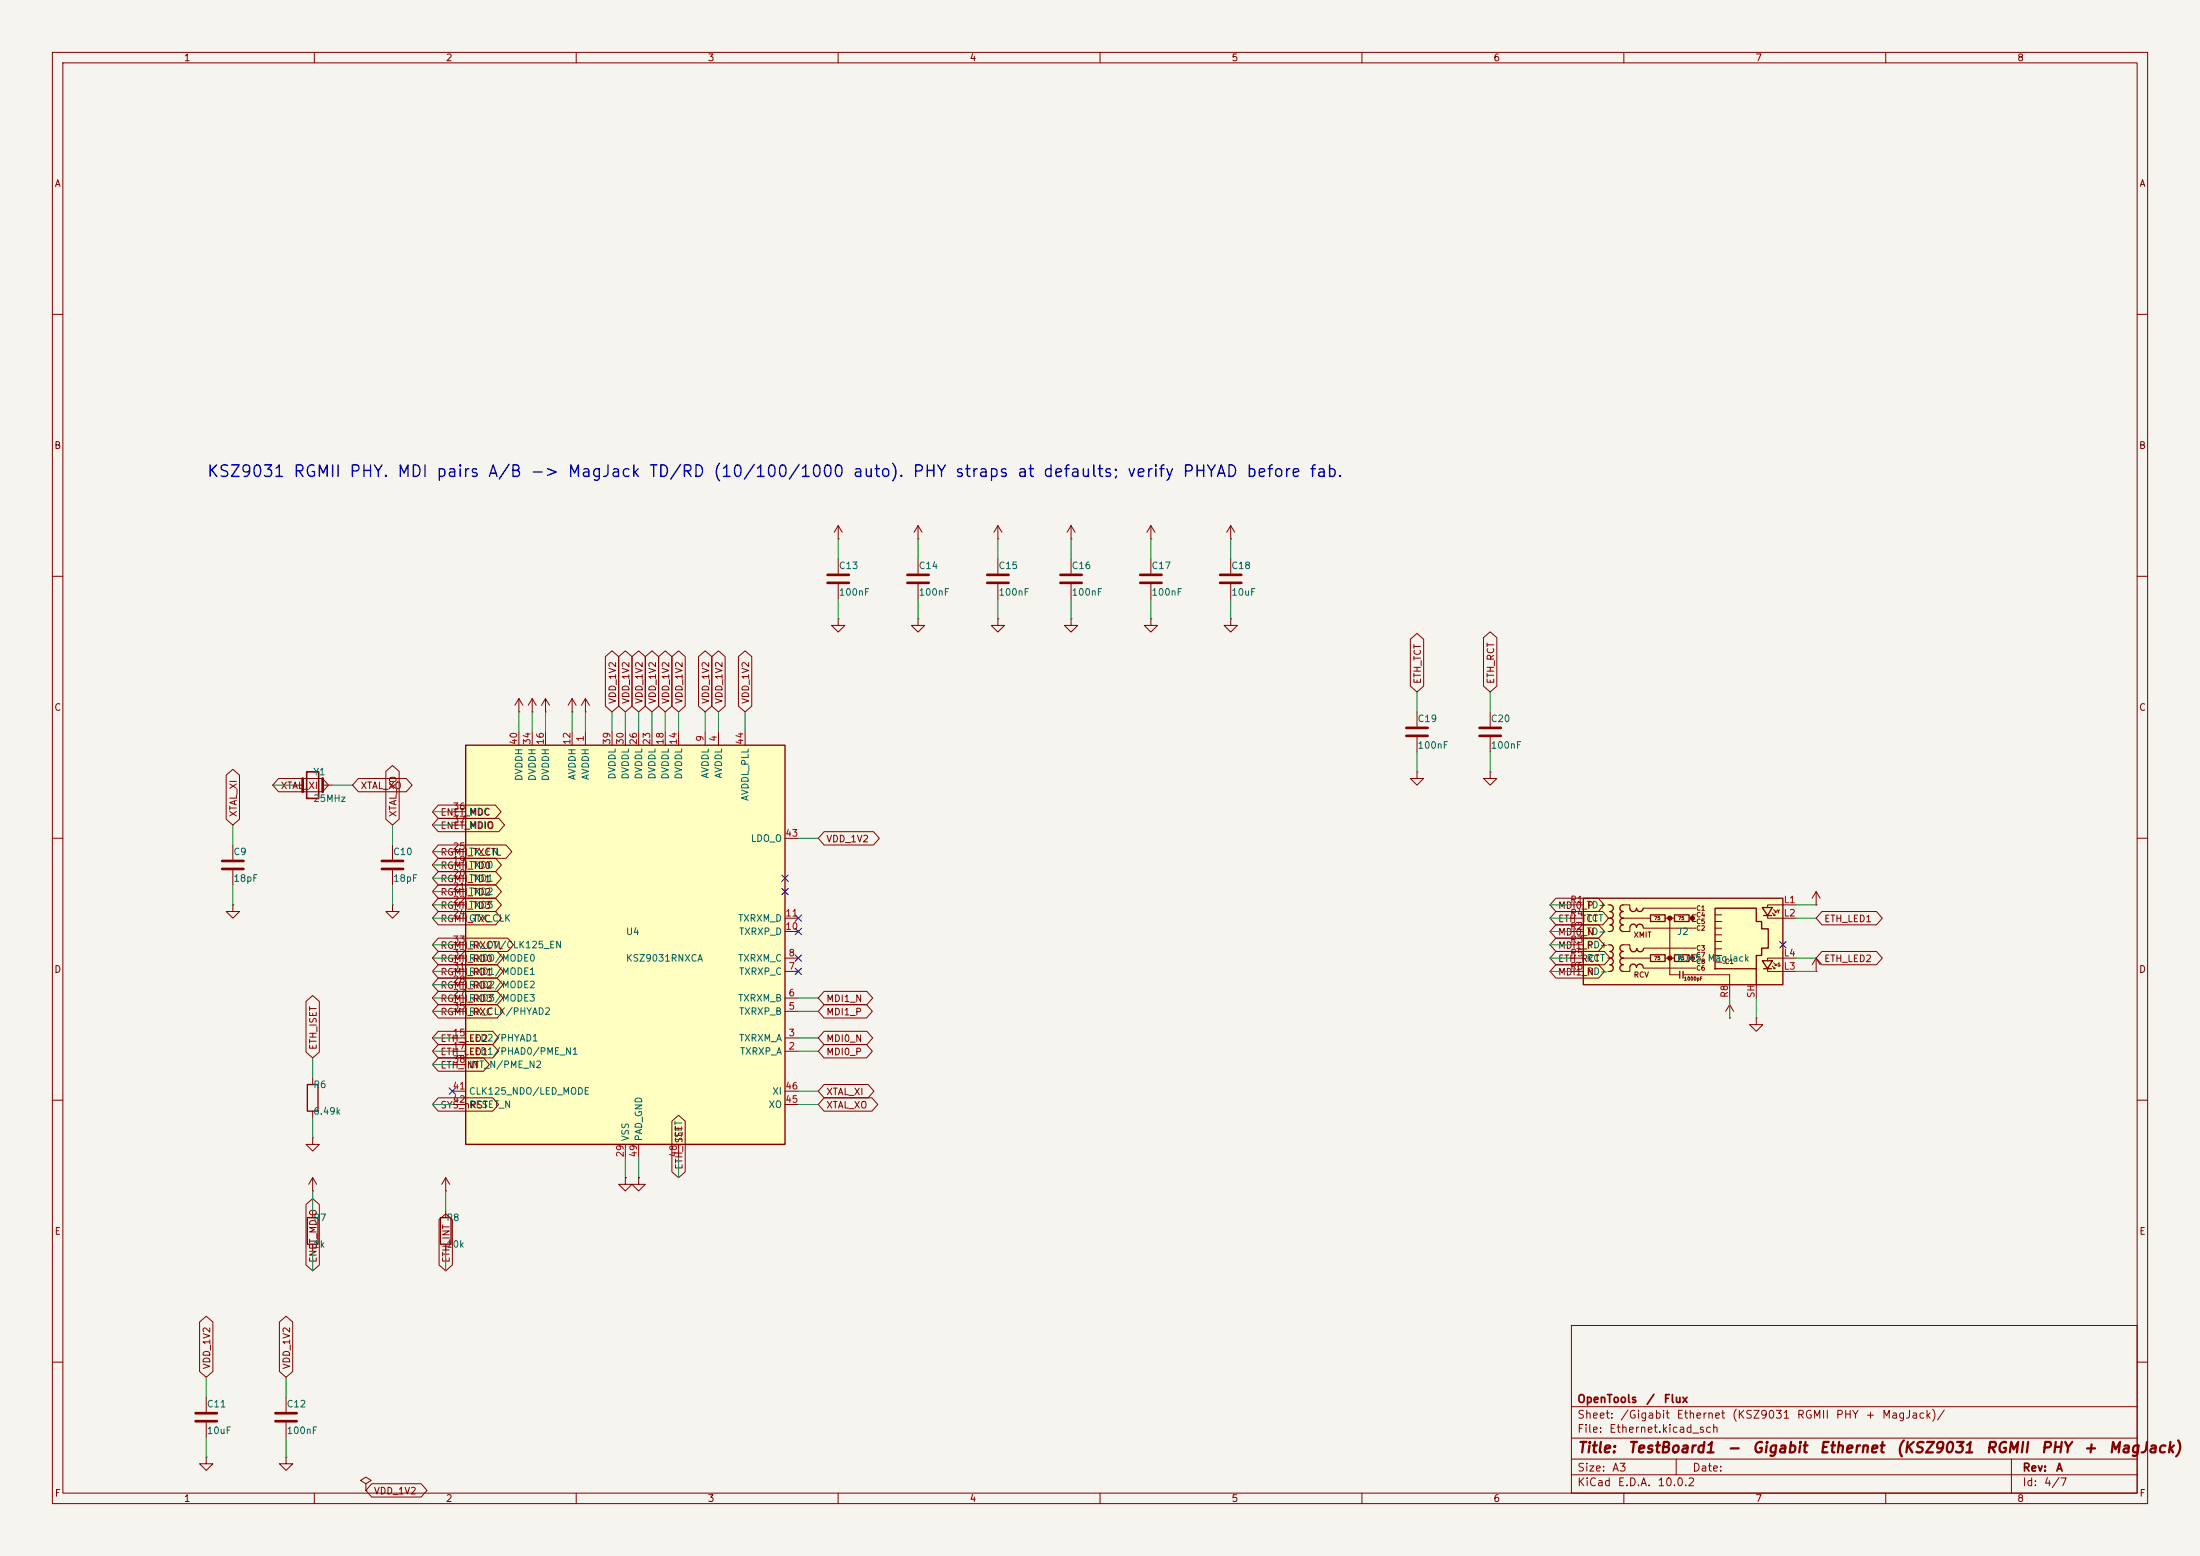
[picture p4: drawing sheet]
<svg xmlns="http://www.w3.org/2000/svg" width="420mm" height="297mm" viewBox="0 0 420 297" stroke-linecap="round" stroke-linejoin="round" font-family="sans-serif">
<path d="M0 0h420v297h-420z" fill="#f5f4ef" stroke="#f5f4ef" stroke-width=".19"/>
<g fill="none" stroke="#840000" stroke-width=".19">
<path d="M10 10h400v277h-400zM12 12h396v273h-396zM60 10v2M110 10v2M160 10v2M210 10v2M260 10v2M310 10v2M360 10v2M10 60h2M408 60h2M10 110h2"/>
<path d="M190.5 102.9h.1M190.5 100.3l-.8 1.3M190.5 100.3l.8 1.3M190.5 100.3v2.6M408 110h2M10 160h2M408 160h2M44.4 172.7v1.3h1.3l-1.3 1.3-1.2-1.3h1.2M44.4 172.7h.1M346.7 172.7h.1M346.7 170.2v2.5M346.7 170.2l-.8 1.3"/>
<path d="M346.7 170.2l.8 1.3M346.7 185.4h.1M346.7 182.9l-.8 1.3M346.7 182.9l.8 1.3M346.7 182.9v2.5M10 210h2M408 210h2M85.1 227.3h.1M85.1 224.8l-.8 1.3M85.1 224.8l.8 1.3M85.1 224.8v2.5M300 253h108v32h-108z"/>
<path d="M10 260h2M39.4 278.1v1.3h1.2l-1.2 1.3-1.3-1.3h1.3M39.4 278.1h.1M54.6 278.1v1.3h1.3l-1.3 1.3-1.3-1.3h1.3M54.6 278.1h.1M300 278.5h108M300 274.5h108M300 268.5h108M320 278.5v3M384 278.5v6.5M408 260h2M60 285v2"/>
<path d="M110 285v2M160 285v2M210 285v2M260 285v2M300 281.5h108M310 285v2M360 285v2"/>
</g>
<path d="M88.9 142.2h61v76.2h-61z" fill="#ffffc2"/>
<path d="M88.9 142.2h61v76.2h-61z" fill="none" stroke="#840000" stroke-width=".25"/>
<g fill="none" stroke="#840000" stroke-width=".19">
<path d="M99.1 139.7v2.5M101.6 139.7v2.5M104.1 139.7v2.5M109.2 139.7v2.5M111.8 139.7v2.5M116.8 139.7v2.5M119.4 139.7v2.5M121.9 139.7v2.5M124.5 139.7v2.5M127 139.7v2.5M129.5 139.7v2.5M134.6 139.7v2.5"/>
<path d="M137.2 139.7v2.5M142.2 139.7v2.5M86.4 154.9h2.5M86.4 157.5h2.5M86.4 175.3h2.5M86.4 165.1h2.5M86.4 167.6h2.5M86.4 170.2h2.5M86.4 172.7h2.5M86.4 162.6h2.5M149.9 177.8h2.5M149.9 175.3h2.5"/>
<path d="M149.9 160h2.5M86.4 198.1h2.5M86.4 193h2.5M86.4 190.5h2.5M86.4 185.4h2.5M86.4 182.9h2.5M86.4 188h2.5M86.4 180.3h2.5M149.9 198.1h2.5M149.9 193h2.5M149.9 190.5h2.5M149.9 185.4h2.5"/>
<path d="M149.9 182.9h2.5M335.3 194.3v1.3h1.2l-1.2 1.3-1.3-1.3h1.3M335.3 194.3h.1M86.4 200.7h2.5M86.4 203.2h2.5M86.4 208.3h2.5M86.4 210.8h2.5M119.4 218.4v2.6M121.9 218.4v2.6M129.5 218.4v2.6M149.9 200.7h2.5M149.9 208.3h2.5"/>
<path d="M149.9 210.8h2.5"/>
</g>
<path d="M302.3 171.5h38.1v16.5h-38.1z" fill="#ffffc2"/>
<g fill="#840000" stroke="#840000" stroke-width=".51">
<circle cx="318.8" cy="175.3" r=".25"/>
<circle cx="318.8" cy="182.9" r=".25"/>
<circle cx="323.1" cy="175.3" r=".25"/>
<circle cx="323.1" cy="182.9" r=".25"/>
</g>
<g fill="none" stroke="#840000" stroke-width=".19">
<path d="M160 102.9h.1M160 118.1v1.3h1.3l-1.3 1.3-1.3-1.3h1.3M160 118.1h.1M160 100.3l-.7 1.3M160 100.3l.8 1.3M160 100.3v2.6M160 106.7v2.8M160 111.5v2.8M175.3 118.1v1.3h1.2l-1.2 1.3-1.3-1.3h1.3M175.3 118.1h.1M175.3 102.9h.1M175.3 100.3v2.6"/>
<path d="M175.3 106.7v2.8M175.3 111.5v2.8M175.3 100.3l-.8 1.3M175.3 100.3l.7 1.3M190.5 118.1v1.3h1.3l-1.3 1.3-1.3-1.3h1.3M190.5 118.1h.1M190.5 106.7v2.8M190.5 111.5v2.8M204.5 118.1v1.3h1.2l-1.2 1.3-1.3-1.3h1.3M204.5 118.1h.1M204.5 102.9h.1M204.5 100.3v2.6"/>
<path d="M204.5 106.7v2.8M204.5 111.5v2.8M204.5 100.3l-.8 1.3M204.5 100.3l.7 1.3M219.7 118.1v1.3h1.3l-1.3 1.3-1.3-1.3h1.3M219.7 118.1h.1M219.7 102.9h.1M219.7 100.3v2.6M219.7 106.7v2.8M219.7 111.5v2.8M219.7 100.3l-.8 1.3M219.7 100.3l.8 1.3"/>
<path d="M234.9 118.1v1.3h1.3l-1.3 1.3-1.2-1.3h1.2M234.9 118.1h.1M234.9 102.9h.1M234.9 100.3v2.6M234.9 106.7v2.8M234.9 111.5v2.8M234.9 100.3l-.7 1.3M234.9 100.3l.8 1.3M99.1 135.9h.1M99.1 133.4l-.8 1.2M99.1 133.4l.7 1.2M99.1 133.4v2.5"/>
<path d="M101.6 135.9h.1M101.6 133.4l-.8 1.2M101.6 133.4l.8 1.2M101.6 133.4v2.5M104.1 135.9h.1M104.1 133.4l-.7 1.2M104.1 133.4l.8 1.2M104.1 133.4v2.5M109.2 135.9h.1M109.2 133.4l-.7 1.2M109.2 133.4l.8 1.2M109.2 133.4v2.5"/>
<path d="M111.8 135.9h.1M111.8 133.4l-.8 1.2M111.8 133.4l.7 1.2M111.8 133.4v2.5M115.6 125.3l1.2-1.1 1.3 1.1v9.5l-1.3 1.1-1.2-1.1zM118.1 125.3l1.3-1.1 1.3 1.1v9.5l-1.3 1.1-1.3-1.1zM120.6 125.3l1.3-1.1 1.3 1.1v9.5l-1.3 1.1-1.3-1.1zM123.2 125.3l1.3-1.1 1.2 1.1v9.5l-1.2 1.1-1.3-1.1zM125.7 125.3l1.3-1.1 1.3 1.1v9.5l-1.3 1.1-1.3-1.1zM128.3 125.3l1.2-1.1 1.3 1.1v9.5l-1.3 1.1-1.2-1.1zM133.3 125.3l1.3-1.1 1.3 1.1v9.5l-1.3 1.1-1.3-1.1zM135.9 125.3l1.3-1.1 1.2 1.1v9.5l-1.2 1.1-1.3-1.1z"/>
<path d="M141 125.3l1.2-1.1 1.3 1.1v9.5l-1.3 1.1-1.2-1.1zM269.2 122l1.3-1.1 1.3 1.1v9l-1.3 1.1-1.3-1.1zM270.5 135.9v2.8M283.2 121.7l1.3-1.1 1.3 1.1v9.3l-1.3 1.1-1.3-1.1zM284.5 135.9v2.8M43.2 148l1.2-1.2 1.3 1.2v8.4l-1.3 1.1-1.2-1.1zM53.2 148.6h8.4l1.1 1.3-1.1 1.2h-8.4l-1.1-1.2zM55.9 149.9h1.9M61.6 149.9h1.9M68.4 148.6h9.2l1.1 1.3-1.1 1.2h-9.2l-1.1-1.2zM73.7 147.2l1.2-1.1 1.3 1.1v9.2l-1.3 1.1-1.2-1.1zM83.7 153.7h10.9l1.1 1.2-1.1 1.3h-10.9l-1.2-1.3z"/>
<path d="M83.7 156.2h11.5l1.1 1.3-1.1 1.3h-11.5l-1.2-1.3zM157.3 158.7h9.5l1.1 1.3-1.1 1.3h-9.5l-1.1-1.3zM270.5 147.3v1.3h1.3l-1.3 1.3-1.3-1.3h1.3M270.5 147.3h.1M270.5 140.7v2.8M284.5 147.3v1.3h1.2l-1.2 1.3-1.3-1.3h1.3M284.5 147.3h.1M284.5 140.7v2.8M44.4 161.3v2.8M44.4 166.1v2.8M74.9 172.7v1.3h1.3l-1.3 1.3-1.2-1.3h1.2M74.9 172.7h.1"/>
<path d="M74.9 161.3v2.8M74.9 166.1v2.8M83.7 174h10.9l1.1 1.3-1.1 1.2h-10.9l-1.2-1.2zM83.7 179.1h13.2l1.1 1.2-1.1 1.3h-13.2l-1.2-1.3zM83.7 163.8h10.9l1.1 1.3-1.1 1.3h-10.9l-1.2-1.3zM83.7 166.4h10.9l1.1 1.2-1.1 1.3h-10.9l-1.2-1.3zM83.7 168.9h10.9l1.1 1.3-1.1 1.3h-10.9l-1.2-1.3zM83.7 171.4h10.9l1.1 1.3-1.1 1.3h-10.9l-1.2-1.3zM83.7 161.3h12.9l1.1 1.3-1.1 1.2h-12.9l-1.2-1.2zM297 176.5h8.2l1.1 1.3-1.1 1.3h-8.2l-1.1-1.3zM297 174h9l1.1 1.3-1.1 1.2h-9l-1.1-1.2zM297 179.1h8.1l1.1 1.2-1.1 1.3h-8.1l-1.1-1.3z"/>
<path d="M297 171.4h8.1l1.1 1.3-1.1 1.3h-8.1l-1.1-1.3zM299.7 175.3h2.6M299.7 172.7h2.6M299.7 177.8h2.6M307 175.3h.3M307 172.7h.3M307 177.8h.3M309.9 172.7h1.2v.7M309.9 175.3h5.2M311.1 177.2v.6h-1.2M313.7 173.4h10M313.7 177.2h10"/>
<path d="M317.9 175.3h1.8M318.8 175.3v10.8h1.9M322.6 175.3h.5M323.7 174.6h-.6v1.3h.6M327.4 177.2h1.3M327.4 178.4h1.3M327.4 179.7h1.3M327.4 174.6h1.3M327.4 175.9h1.3M337.4 174.8v.5h5.5M338.3 174.2l.5 .6h-.2M338.6 173.6l.5 .5h-.3"/>
<path d="M338.8 174.5v.3M339.1 173.9v.2M342.9 172.7h-5.5v.5M347.8 174h10.4l1.1 1.3-1.1 1.2h-10.4l-1.1-1.2zM58.4 191.1l1.3-1.1 1.3 1.1v9.7l-1.3 1.1-1.3-1.1zM83.7 189.2h11.2l1.1 1.3-1.1 1.3h-11.2l-1.2-1.3zM83.7 196.8h10.4l1.1 1.3-1.1 1.3h-10.4l-1.2-1.3zM83.7 191.8h11.2l1.1 1.2-1.1 1.3h-11.2l-1.2-1.3zM83.7 181.6h11.2l1.1 1.3-1.1 1.3h-11.2l-1.2-1.3zM83.7 186.7h11.2l1.1 1.3-1.1 1.2h-11.2l-1.2-1.2zM83.7 184.1h11.2l1.1 1.3-1.1 1.3h-11.2l-1.2-1.3zM83.7 199.4h10.4l1.1 1.3-1.1 1.2h-10.4l-1.2-1.2z"/>
<path d="M157.3 199.4h8.1l1.1 1.3-1.1 1.2h-8.1l-1.1-1.2zM157.3 196.8h8.2l1.1 1.3-1.1 1.3h-8.2l-1.1-1.3zM157.3 191.8h8.1l1.1 1.2-1.1 1.3h-8.1l-1.1-1.3zM157.3 189.2h8.2l1.1 1.3-1.1 1.3h-8.2l-1.1-1.3zM297 181.6h9.3l1.1 1.3-1.1 1.3h-9.3l-1.1-1.3zM297 184.1h8.2l1.1 1.3-1.1 1.3h-8.2l-1.1-1.3zM299.7 182.9h2.6M299.7 180.3h2.6M299.7 185.4h2.6M307 182.9h.3M307 180.3h.3M307 185.4h.3"/>
<path d="M309.9 180.3h1.2v.7M309.9 182.9h5.1M311.1 184.8v.6h-1.2M313.7 184.8h10M313.8 181h9.9M317.9 182.9h1.8M321.3 186.1h8.9v4.4M322.6 182.9h.5M323.7 182.2h-.6v1.3h.6M327.4 181.1h1.3M327.4 182.4h1.3M327.4 183.6h1.3"/>
<path d="M330.2 194.3h.1M330.2 191.8v2.5M330.2 191.8l-.8 1.2M330.2 191.8l.8 1.2M335.3 188v2.5M337.4 184.9v.5h5.5M338.3 184.4l.5 .5h-.2M338.6 183.8l.5 .5h-.3M338.8 184.7v.2M339.1 184v.3M342.9 182.9h-5.5v.5M347.8 181.6h10.4l1.1 1.3-1.1 1.3h-10.4l-1.1-1.3z"/>
<path d="M59.7 217.2v1.2h1.3l-1.3 1.3-1.3-1.3h1.3M59.7 217.2h.1M59.7 205.7v1.3M59.7 212.1v1.3M83.7 201.9h8.6l1.1 1.3-1.1 1.3h-8.6l-1.2-1.3zM83.7 209.5h10.4l1.1 1.3-1.1 1.3h-10.4l-1.2-1.3zM128.3 214l1.2-1.1 1.3 1.1v9.7l-1.3 1.1-1.2-1.1zM157.3 209.5h9.2l1.1 1.3-1.1 1.3h-9.2l-1.1-1.3zM157.3 207h8.4l1.1 1.3-1.1 1.3h-8.4l-1.1-1.3zM58.4 229.9l1.3-1.1 1.3 1.1v11.6l-1.3 1.1-1.3-1.1zM59.7 227.3h.1M59.7 224.8l-.8 1.3"/>
<path d="M59.7 224.8l.8 1.3M59.7 224.8v2.5M59.7 231.1v1.3M59.7 237.5v1.3M83.8 232.8l1.3-1.1 1.3 1.1v8.7l-1.3 1.1-1.3-1.1zM85.1 231.1v1.3M85.1 237.5v1.3M119.4 224.8v1.3h1.2l-1.2 1.2-1.3-1.2h1.3M119.4 224.8h.1M121.9 224.8v1.3h1.3l-1.3 1.2-1.3-1.2h1.3M121.9 224.8h.1M38.1 252.3l1.3-1.1 1.2 1.1v9.5l-1.2 1.1-1.3-1.1z"/>
<path d="M53.3 252.3l1.3-1.1 1.3 1.1v9.5l-1.3 1.1-1.3-1.1zM39.4 266.7v2.8M39.4 271.5v2.8M54.6 266.7v2.8M54.6 271.5v2.8M69.8 283.2l1.1-.6-1.1-.7-1 .7 1 .6v1.3M69.8 284.5h.1M71 283.2h9.4l1.1 1.3-1.1 1.3h-9.4l-1.2-1.3z"/>
</g>
<g fill="none" stroke="#840000" stroke-width=".25">
<path d="M302.3 171.5h38.1v16.5h-38.1zM307.3 172.7a.64 .64 0 0 1 .7 .7 .64 .64 0 0 1-.7 .6 .64 .64 0 0 1 .7 .6 .64 .64 0 0 1-.7 .7 .63 .63 0 0 1 .7 .6 .63 .63 0 0 1-.7 .6 .63 .63 0 0 1 .7 .7 .63 .63 0 0 1-.7 .6M309.9 172.7a.64 .64 0 0 0-.7 .7 .64 .64 0 0 0 .7 .6M309.9 174a.64 .64 0 0 0-.7 .6 .64 .64 0 0 0 .7 .7 .63 .63 0 0 0-.7 .6 .63 .63 0 0 0 .7 .6 .64 .64 0 0 0-.7 .7 .64 .64 0 0 0 .7 .6M313.7 173.4a.64 .64 0 0 1-.6 .6 .64 .64 0 0 1-.7-.6 .64 .64 0 0 1-.6 .6 .64 .64 0 0 1-.7-.6M313.7 177a.64 .64 0 0 0-.6-.6 .64 .64 0 0 0-.7 .6 .64 .64 0 0 0-.6-.6 .64 .64 0 0 0-.7 .6M315.1 174.6h2.8v1.3h-2.8zM319.7 174.6h2.8v1.3h-2.8zM327.4 173.4h7.9v2.5h1v1.4h1.3v3.7h-1.3v1.4h-1v2.5h-7.9zM336.4 173.2h1.9l-.9 1.6zM336.7 174.8h1.5M307.3 180.3a.64 .64 0 0 1 .7 .7 .64 .64 0 0 1-.7 .6 .64 .64 0 0 1 .7 .7 .64 .64 0 0 1-.7 .6 .64 .64 0 0 1 .7 .6 .64 .64 0 0 1-.7 .7"/>
<path d="M307.3 184.2a.64 .64 0 0 1 .7 .6 .64 .64 0 0 1-.7 .6M309.9 180.3a.64 .64 0 0 0-.7 .7 .64 .64 0 0 0 .7 .6 .63 .63 0 0 0-.7 .6 .63 .63 0 0 0 .7 .7 .63 .63 0 0 0-.7 .6 .63 .63 0 0 0 .7 .7 .64 .64 0 0 0-.7 .6 .64 .64 0 0 0 .7 .6M313.7 184.7a.64 .64 0 0 0-.6-.7 .64 .64 0 0 0-.7 .7 .64 .64 0 0 0-.6-.7 .64 .64 0 0 0-.7 .7M313.8 181a.64 .64 0 0 1-.7 .7 .64 .64 0 0 1-.6-.7 .64 .64 0 0 1-.7 .7 .64 .64 0 0 1-.6-.7M315.1 182.2h2.8v1.3h-2.8zM319.7 182.2h2.8v1.3h-2.8zM320.7 185.4v1.3M321.3 185.4v1.3M335.3 184.9v3.1M336.4 183.4h1.9l-.9 1.5zM336.7 184.9h1.5M58.7 207h2v5.1h-2z"/>
<path d="M58.7 232.4h2v5.1h-2zM84.1 232.4h2v5.1h-2z"/>
</g>
<g fill="none" stroke="#840000" stroke-width=".51">
<path d="M158 109.7h4.1M158 111.3h4.1M173.2 109.7h4.1M173.2 111.3h4.1M188.5 109.7h4M188.5 111.3h4M202.4 109.7h4.1M202.4 111.3h4.1M217.7 109.7h4M217.7 111.3h4M232.9 109.7h4.1M232.9 111.3h4.1"/>
<path d="M268.5 138.9h4M282.4 138.9h4.1M57.8 148.6v2.5M61.6 148.6v2.5M268.5 140.5h4M282.4 140.5h4.1M42.4 164.3h4.1M42.4 165.9h4.1M72.9 164.3h4.1M72.9 165.9h4.1M37.3 269.7h4.1M37.3 271.3h4.1"/>
<path d="M52.6 269.7h4M52.6 271.3h4"/>
</g>
<path d="M58.5 147.3h2.3v5.1h-2.3z" fill="none" stroke="#840000" stroke-width=".3"/>
<g fill="none" stroke="#009600" stroke-width=".19">
<path d="M160 102.9v3.8M160 114.3v3.8M175.3 102.9v3.8M175.3 114.3v3.8M190.5 102.9v3.8M190.5 114.3v3.8M204.5 102.9v3.8M204.5 114.3v3.8M219.7 102.9v3.8M219.7 114.3v3.8M234.9 102.9v3.8M234.9 114.3v3.8"/>
<path d="M99.1 135.9v3.8M101.6 135.9v3.8M104.1 135.9v3.8M109.2 135.9v3.8M111.8 135.9v3.8M116.8 135.9v3.8M119.4 135.9v3.8M121.9 135.9v3.8M124.5 135.9v3.8M127 135.9v3.8M129.5 135.9v3.8M134.6 135.9v3.8"/>
<path d="M137.2 135.9v3.8M142.2 135.9v3.8M270.5 132.1v3.8M284.5 132.1v3.8M44.4 157.5v3.8M52.1 149.9h3.8M63.5 149.9h3.8M74.9 157.5v3.8M82.5 157.5h3.9M82.5 154.9h3.9M270.5 143.5v3.8M284.5 143.5v3.8"/>
<path d="M44.4 168.9v3.8M74.9 168.9v3.8M82.5 165.1h3.9M82.5 175.3h3.9M82.5 172.7h3.9M82.5 170.2h3.9M82.5 167.6h3.9M82.5 162.6h3.9M152.4 160h3.8M295.9 175.3h3.8M295.9 172.7h3.8M295.9 177.8h3.8"/>
<path d="M342.9 175.3h3.8M342.9 172.7h3.8M82.5 198.1h3.9M82.5 193h3.9M82.5 190.5h3.9M82.5 185.4h3.9M82.5 182.9h3.9M82.5 180.3h3.9M82.5 188h3.9M152.4 198.1h3.8M152.4 193h3.8M152.4 190.5h3.8"/>
<path d="M295.9 185.4h3.8M295.9 182.9h3.8M295.9 180.3h3.8M330.2 190.5v3.8M335.3 190.5v3.8M342.9 185.4h3.8M342.9 182.9h3.8M59.7 201.9v3.8M59.7 213.4v3.8M82.5 200.7h3.9M82.5 210.8h3.9M82.5 203.2h3.9"/>
<path d="M152.4 208.3h3.8M152.4 200.7h3.8M152.4 210.8h3.8M59.7 227.3v3.8M59.7 238.8v3.8M85.1 227.3v3.8M85.1 238.8v3.8M119.4 221v3.8M121.9 221v3.8M129.5 221v3.8M39.4 262.9v3.8M39.4 274.3v3.8"/>
<path d="M54.6 262.9v3.8M54.6 274.3v3.8"/>
</g>
<g fill="none" stroke="#000084" stroke-width=".19">
<path d="M149.3 167l1.2 1.2M149.3 169.6l1.2 1.2M150.5 167l-1.2 1.2M150.5 169.6l-1.2 1.2M151.8 174.7l1.2 1.2M151.8 177.2l1.2 1.2M153 174.7l-1.2 1.2M153 177.2l-1.2 1.2M339.8 179.7l1.2 1.2M341 179.7l-1.2 1.2M151.8 184.8l1.2 1.2M151.8 182.3l1.2 1.2"/>
<path d="M153 184.8l-1.2 1.2M153 182.3l-1.2 1.2M85.8 207.7l1.2 1.2M87 207.7l-1.2 1.2"/>
</g>
<text font-size="2.2" fill="#0000c2" x="39.4" y="91.6">KSZ9031 RGMII PHY. MDI pairs A/B -&gt; MagJack TD/RD (10/100/1000 auto). PHY straps at defaults; verify PHYAD before fab.</text>
<g font-size="2" fill="#840000">
<text x="301" y="277.8">Title:</text>
<text x="310.7" y="277.8">TestBoard1</text>
<text x="329.6" y="277.8">-</text>
<text x="334.4" y="277.8">Gigabit</text>
<text x="347.2" y="277.8">Ethernet</text>
<text x="361.9" y="277.8">(KSZ9031</text>
<text x="378.9" y="277.8">RGMII</text>
<text x="389.5" y="277.8">PHY</text>
<text x="397.6" y="277.8">+</text>
<text x="402.4" y="277.8">MagJack)</text>
</g>
<g font-size="1.5" fill="#840000">
<text x="301" y="268.1">OpenTools</text>
<text x="314.2" y="268.1">/</text>
<text x="317.5" y="268.1">Flux</text>
<text x="301" y="273.8">File:</text>
<text x="301" y="271.1">Sheet:</text>
<text x="307.1" y="273.8">Ethernet.kicad_sch</text>
<text x="309.2" y="271.1">/Gigabit</text>
<text x="319.9" y="271.1">Ethernet</text>
<text x="330.5" y="271.1">(KSZ9031</text>
<text x="342.9" y="271.1">RGMII</text>
<text x="350.3" y="271.1">PHY</text>
<text x="356" y="271.1">+</text>
<text x="359.2" y="271.1">MagJack)/</text>
<text x="301" y="281.2">Size:</text>
<text x="307.6" y="281.2">A3</text>
<text x="323" y="281.2">Date:</text>
<text x="386" y="281.2">Rev:</text>
<text x="392.4" y="281.2">A</text>
<text x="301" y="284">KiCad</text>
<text x="308.7" y="284">E.D.A.</text>
<text x="316.3" y="284">10.0.2</text>
<text x="386" y="284">Id:</text>
<text x="390.1" y="284">4/7</text>
</g>
<g font-size="1.3" fill="#840000">
<text x="35" y="12">1</text>
<text x="85" y="12">2</text>
<text x="135" y="12">3</text>
<text x="185" y="12">4</text>
<text x="235" y="12">5</text>
<text x="285" y="12">6</text>
<text x="335" y="12">7</text>
<text x="385" y="12">8</text>
<text x="10.3" y="36">A</text>
<text x="408.3" y="36">A</text>
<text x="10.3" y="86">B</text>
<text x="408.2" y="86">B</text>
<text x="271.6" y="130.7" transform="rotate(-90 271.6 130.7)">ETH_TCT</text>
<text x="285.5" y="130.7" transform="rotate(-90 285.5 130.7)">ETH_RCT</text>
<text x="10.3" y="136">C</text>
<text x="117.9" y="134.5" transform="rotate(-90 117.9 134.5)">VDD_1V2</text>
<text x="120.4" y="134.5" transform="rotate(-90 120.4 134.5)">VDD_1V2</text>
<text x="123" y="134.5" transform="rotate(-90 123 134.5)">VDD_1V2</text>
<text x="125.5" y="134.5" transform="rotate(-90 125.5 134.5)">VDD_1V2</text>
<text x="128.1" y="134.5" transform="rotate(-90 128.1 134.5)">VDD_1V2</text>
<text x="130.6" y="134.5" transform="rotate(-90 130.6 134.5)">VDD_1V2</text>
<text x="135.7" y="134.5" transform="rotate(-90 135.7 134.5)">VDD_1V2</text>
<text x="138.2" y="134.5" transform="rotate(-90 138.2 134.5)">VDD_1V2</text>
<text x="143.3" y="134.5" transform="rotate(-90 143.3 134.5)">VDD_1V2</text>
<text x="408.2" y="136">C</text>
<text x="53.5" y="150.9">XTAL_XI</text>
<text x="45.5" y="156.1" transform="rotate(-90 45.5 156.1)">XTAL_XI</text>
<text x="76" y="156.1" transform="rotate(-90 76 156.1)">XTAL_XO</text>
<text x="84" y="156">ENET_MDC</text>
<text x="84" y="158.5">ENET_MDIO</text>
<text x="157.6" y="161.1">VDD_1V2</text>
<text x="84" y="166.2">RGMII_TD0</text>
<text x="84" y="163.6">RGMII_TXCTL</text>
<text x="84" y="168.7">RGMII_TD1</text>
<text x="84" y="171.2">RGMII_TD2</text>
<text x="84" y="173.8">RGMII_TD3</text>
<text x="297.3" y="173.8">MDI0_P</text>
<text x="84" y="176.3">RGMII_TXC</text>
<text x="297.3" y="178.9">MDI0_N</text>
<text x="297.3" y="176.3">ETH_TCT</text>
<text x="348.1" y="176.3">ETH_LED1</text>
<text x="10.3" y="186">D</text>
<text x="84" y="183.9">RGMII_RD0</text>
<text x="84" y="181.4">RGMII_RXCTL</text>
<text x="297.3" y="181.4">MDI1_P</text>
<text x="297.3" y="183.9">ETH_RCT</text>
<text x="348.1" y="183.9">ETH_LED2</text>
<text x="408.2" y="186">D</text>
<text x="84" y="191.6">RGMII_RD3</text>
<text x="84" y="189">RGMII_RD2</text>
<text x="84" y="186.5">RGMII_RD1</text>
<text x="157.6" y="191.6">MDI1_N</text>
<text x="297.3" y="186.5">MDI1_N</text>
<text x="84" y="194.1">RGMII_RXC</text>
<text x="157.6" y="194.1">MDI1_P</text>
<text x="60.8" y="200.5" transform="rotate(-90 60.8 200.5)">ETH_ISET</text>
<text x="84" y="199.2">ETH_LED2</text>
<text x="84" y="201.7">ETH_LED1</text>
<text x="157.6" y="201.7">MDI0_P</text>
<text x="157.6" y="199.2">MDI0_N</text>
<text x="84" y="204.3">ETH_INT</text>
<text x="157.6" y="209.3">XTAL_XI</text>
<text x="84" y="211.9">SYS_nRST</text>
<text x="157.6" y="211.9">XTAL_XO</text>
<text x="130.6" y="223.4" transform="rotate(-90 130.6 223.4)">ETH_ISET</text>
<text x="10.3" y="236">E</text>
<text x="408.3" y="236">E</text>
<text x="60.8" y="241.1" transform="rotate(-90 60.8 241.1)">ENET_MDIO</text>
<text x="86.2" y="241.1" transform="rotate(-90 86.2 241.1)">ETH_INT</text>
<text x="40.4" y="261.5" transform="rotate(-90 40.4 261.5)">VDD_1V2</text>
<text x="55.7" y="261.5" transform="rotate(-90 55.7 261.5)">VDD_1V2</text>
<text x="10.3" y="286">F</text>
<text x="35" y="287">1</text>
<text x="71.3" y="285.5">VDD_1V2</text>
<text x="85" y="287">2</text>
<text x="135" y="287">3</text>
<text x="185" y="287">4</text>
<text x="235" y="287">5</text>
<text x="285" y="287">6</text>
<text x="335" y="287">7</text>
<text x="385" y="287">8</text>
<text x="408.3" y="286">F</text>
</g>
<g font-size="1.3" fill="#006464">
<text x="160" y="108.9">C13</text>
<text x="175.3" y="108.9">C14</text>
<text x="190.5" y="108.9">C15</text>
<text x="204.5" y="108.9">C16</text>
<text x="219.7" y="108.9">C17</text>
<text x="235" y="108.9">C18</text>
<text x="160" y="114">100nF</text>
<text x="175.3" y="114">100nF</text>
<text x="190.5" y="114">100nF</text>
<text x="204.5" y="114">100nF</text>
<text x="219.7" y="114">100nF</text>
<text x="235" y="114">10uF</text>
<text x="270.5" y="143.2">100nF</text>
<text x="270.5" y="138.1">C19</text>
<text x="284.5" y="143.2">100nF</text>
<text x="284.5" y="138.1">C20</text>
<text x="59.7" y="148.3">Y1</text>
<text x="100" y="149.2" transform="rotate(-90 100 149.2)">DVDDH</text>
<text x="102.6" y="149.2" transform="rotate(-90 102.6 149.2)">DVDDH</text>
<text x="105.1" y="149.2" transform="rotate(-90 105.1 149.2)">DVDDH</text>
<text x="110.2" y="149" transform="rotate(-90 110.2 149)">AVDDH</text>
<text x="112.7" y="149" transform="rotate(-90 112.7 149)">AVDDH</text>
<text x="117.8" y="148.9" transform="rotate(-90 117.8 148.9)">DVDDL</text>
<text x="120.4" y="148.9" transform="rotate(-90 120.4 148.9)">DVDDL</text>
<text x="122.9" y="148.9" transform="rotate(-90 122.9 148.9)">DVDDL</text>
<text x="125.4" y="148.9" transform="rotate(-90 125.4 148.9)">DVDDL</text>
<text x="128" y="148.9" transform="rotate(-90 128 148.9)">DVDDL</text>
<text x="130.5" y="148.9" transform="rotate(-90 130.5 148.9)">DVDDL</text>
<text x="135.6" y="148.7" transform="rotate(-90 135.6 148.7)">AVDDL</text>
<text x="138.1" y="148.7" transform="rotate(-90 138.1 148.7)">AVDDL</text>
<text x="59.7" y="153.4">25MHz</text>
<text x="89.4" y="155.9">MDC</text>
<text x="143.2" y="153" transform="rotate(-90 143.2 153)">AVDDL_PLL</text>
<text x="89.4" y="158.5">MDIO</text>
<text x="143.2" y="161">LDO_O</text>
<text x="44.5" y="163.5">C9</text>
<text x="74.9" y="163.5">C10</text>
<text x="89.4" y="166.1">TXD0</text>
<text x="89.4" y="163.5">TX_EN</text>
<text x="44.5" y="168.6">18pF</text>
<text x="74.9" y="168.6">18pF</text>
<text x="89.4" y="168.6">TXD1</text>
<text x="89.4" y="171.2">TXD2</text>
<text x="89.4" y="173.7">TXD3</text>
<text x="302.8" y="173.7">TD+</text>
<text x="89.4" y="176.2">GTX_CLK</text>
<text x="119.4" y="178.8">U4</text>
<text x="140.8" y="176.2">TXRXM_D</text>
<text x="141" y="178.8">TXRXP_D</text>
<text x="302.8" y="178.8">TD-</text>
<text x="302.8" y="176.2">TCT</text>
<text x="320" y="178.8">J2</text>
<text x="89.4" y="183.9">RXD0/MODE0</text>
<text x="89.4" y="181.3">RX_DV/CLK125_EN</text>
<text x="119.4" y="183.9">KSZ9031RNXCA</text>
<text x="140.8" y="183.9">TXRXM_C</text>
<text x="302.8" y="181.3">RD+</text>
<text x="302.8" y="183.9">RCT</text>
<text x="320" y="183.9">RJ45</text>
<text x="325.9" y="183.9">MagJack</text>
<text x="89.4" y="191.5">RXD3/MODE3</text>
<text x="89.4" y="188.9">RXD2/MODE2</text>
<text x="89.4" y="186.4">RXD1/MODE1</text>
<text x="140.8" y="191.5">TXRXM_B</text>
<text x="141" y="186.4">TXRXP_C</text>
<text x="302.8" y="186.4">RD-</text>
<text x="89.4" y="194">RX_CLK/PHYAD2</text>
<text x="141" y="194">TXRXP_B</text>
<text x="89.4" y="199.1">LED2/PHYAD1</text>
<text x="89.4" y="201.6">LED1/PHAD0/PME_N1</text>
<text x="141" y="199.1">TXRXM_A</text>
<text x="141.2" y="201.6">TXRXP_A</text>
<text x="59.7" y="208">R6</text>
<text x="89.4" y="204.2">INT_N/PME_N2</text>
<text x="89.4" y="209.3">CLK125_NDO/LED_MODE</text>
<text x="147.3" y="209.3">XI</text>
<text x="59.7" y="213.1">6.49k</text>
<text x="89.4" y="211.8">RESET_N</text>
<text x="146.6" y="211.8">XO</text>
<text x="120.4" y="217.9" transform="rotate(-90 120.4 217.9)">VSS</text>
<text x="122.9" y="217.9" transform="rotate(-90 122.9 217.9)">PAD_GND</text>
<text x="130.5" y="217.9" transform="rotate(-90 130.5 217.9)">ISET</text>
<text x="59.7" y="233.4">R7</text>
<text x="85.1" y="233.4">R8</text>
<text x="59.7" y="238.5">1k</text>
<text x="85.1" y="238.5">10k</text>
<text x="39.4" y="268.9">C11</text>
<text x="54.6" y="268.9">C12</text>
<text x="39.4" y="274">10uF</text>
<text x="54.6" y="274">100nF</text>
</g>
<g font-size="1.3" fill="#a90000">
<text x="99" y="142.3" transform="rotate(-90 99 142.3)">40</text>
<text x="101.6" y="142.3" transform="rotate(-90 101.6 142.3)">34</text>
<text x="104.1" y="142.3" transform="rotate(-90 104.1 142.3)">16</text>
<text x="109.2" y="142.3" transform="rotate(-90 109.2 142.3)">12</text>
<text x="111.7" y="141.7" transform="rotate(-90 111.7 141.7)">1</text>
<text x="116.8" y="142.3" transform="rotate(-90 116.8 142.3)">39</text>
<text x="119.4" y="142.3" transform="rotate(-90 119.4 142.3)">30</text>
<text x="121.9" y="142.3" transform="rotate(-90 121.9 142.3)">26</text>
<text x="124.4" y="142.3" transform="rotate(-90 124.4 142.3)">23</text>
<text x="127" y="142.3" transform="rotate(-90 127 142.3)">18</text>
<text x="129.5" y="142.3" transform="rotate(-90 129.5 142.3)">14</text>
<text x="134.6" y="141.7" transform="rotate(-90 134.6 141.7)">9</text>
<text x="137.1" y="141.7" transform="rotate(-90 137.1 141.7)">4</text>
<text x="142.2" y="142.3" transform="rotate(-90 142.2 142.3)">44</text>
<text x="86.3" y="154.9">36</text>
<text x="86.3" y="157.5">37</text>
<text x="149.8" y="160">43</text>
<text x="86.3" y="165.1">19</text>
<text x="86.3" y="167.6">20</text>
<text x="86.3" y="162.5">25</text>
<text x="86.3" y="170.2">21</text>
<text x="86.3" y="172.7">22</text>
<text x="299.6" y="172.7">R1</text>
<text x="340.4" y="172.7">L1</text>
<text x="86.3" y="175.2">24</text>
<text x="149.8" y="177.8">10</text>
<text x="149.8" y="175.2">11</text>
<text x="299.6" y="177.8">R2</text>
<text x="299.6" y="175.2">R4</text>
<text x="340.4" y="175.2">L2</text>
<text x="86.3" y="185.4">31</text>
<text x="86.3" y="182.9">32</text>
<text x="86.3" y="180.3">33</text>
<text x="150.4" y="185.4">7</text>
<text x="150.4" y="182.9">8</text>
<text x="299.6" y="180.3">R3</text>
<text x="299.6" y="182.9">R5</text>
<text x="299.6" y="185.4">R6</text>
<text x="340.4" y="185.4">L3</text>
<text x="340.4" y="182.9">L4</text>
<text x="86.3" y="190.5">27</text>
<text x="86.3" y="187.9">28</text>
<text x="150.4" y="190.5">6</text>
<text x="330.2" y="190.6" transform="rotate(-90 330.2 190.6)">R8</text>
<text x="335.3" y="190.6" transform="rotate(-90 335.3 190.6)">SH</text>
<text x="86.3" y="193">35</text>
<text x="150.4" y="193">5</text>
<text x="86.3" y="198.1">15</text>
<text x="86.3" y="200.6">17</text>
<text x="86.3" y="203.2">38</text>
<text x="150.4" y="200.6">2</text>
<text x="150.4" y="198.1">3</text>
<text x="86.3" y="208.3">41</text>
<text x="149.8" y="208.3">46</text>
<text x="86.3" y="210.8">42</text>
<text x="149.8" y="210.8">45</text>
<text x="119.4" y="221" transform="rotate(-90 119.4 221)">29</text>
<text x="121.9" y="221" transform="rotate(-90 121.9 221)">49</text>
<text x="129.5" y="221" transform="rotate(-90 129.5 221)">48</text>
</g>
<g font-size="1" fill="#840000">
<text x="311.8" y="179.2">XMIT</text>
<text x="311.8" y="186.8">RCV</text>
</g>
<g font-size=".9" fill="#840000">
<text x="323.7" y="174">C1</text>
<text x="323.7" y="175.3">C4</text>
<text x="323.7" y="176.6">C5</text>
<text x="323.7" y="177.8">C2</text>
<text x="323.7" y="181.7">C3</text>
<text x="323.7" y="182.9">C7</text>
<text x="323.7" y="184.2">C8</text>
<text x="323.7" y="185.5">C6</text>
<text x="329.2" y="184.2">C1</text>
</g>
<g font-size=".6" fill="#840000">
<text x="315.7" y="175.7">75</text>
<text x="320.3" y="175.7">75</text>
<text x="339.2" y="174.5">Y</text>
<text x="315.7" y="183.4">75</text>
<text x="320.3" y="183.4">75</text>
<text x="339.2" y="184.6">G</text>
<text x="321.4" y="187.3">1000pF</text>
</g>
</svg>
